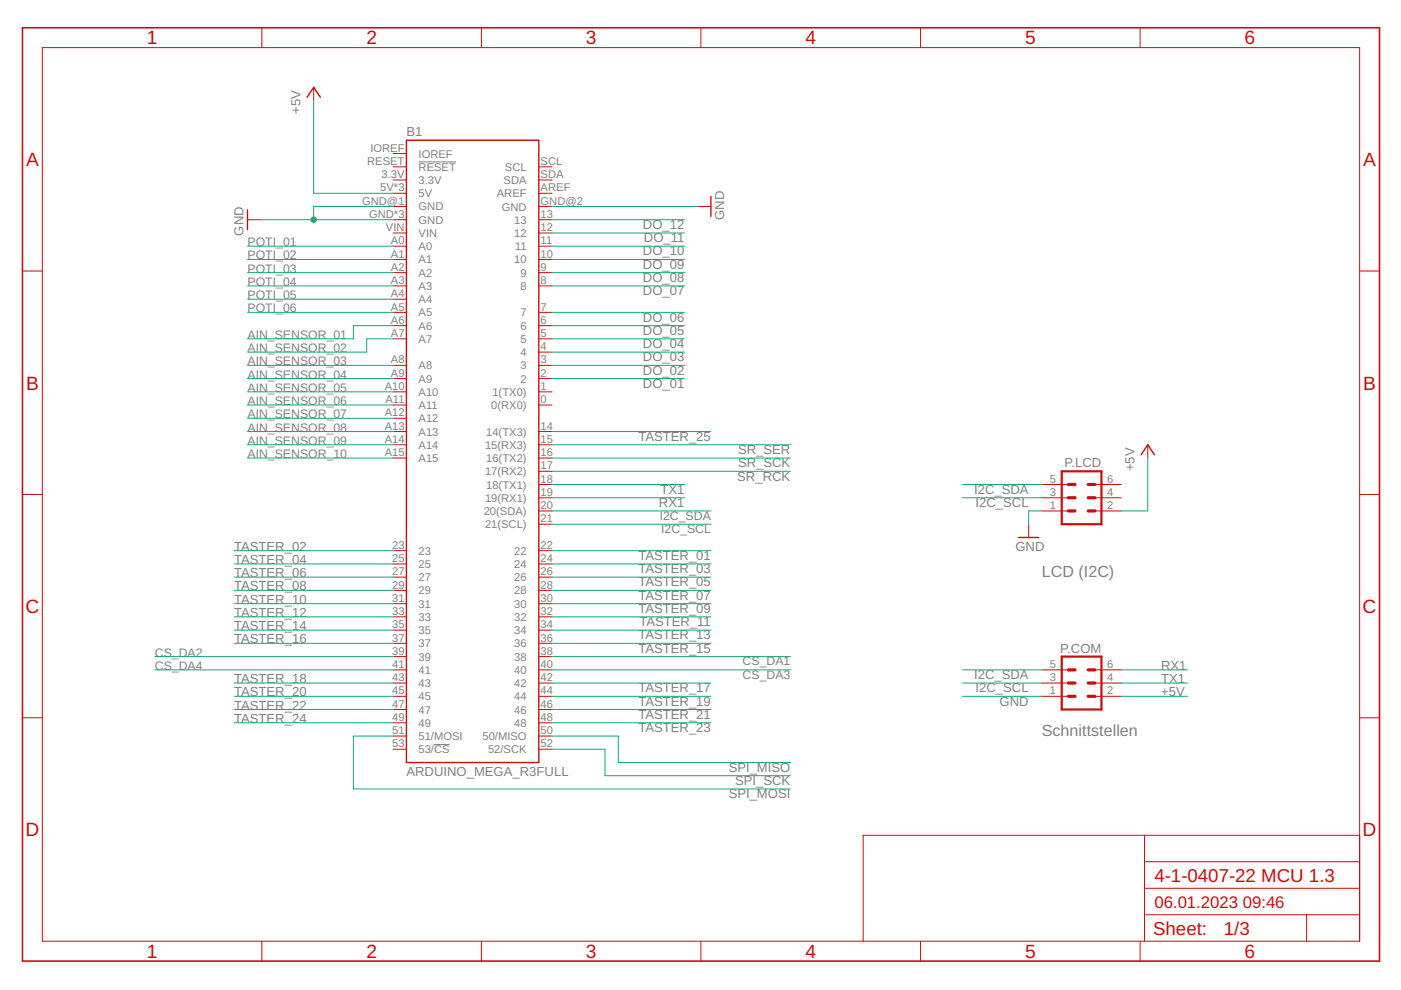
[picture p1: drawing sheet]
<svg xmlns="http://www.w3.org/2000/svg" width="297mm" height="210mm" viewBox="0 0 297 210" stroke-linecap="round" stroke-linejoin="round" font-family="sans-serif">
<path d="M88.8 34.3h7.9M92 157.8h3.3" fill="none" stroke="#808080" stroke-width=".21"/>
<path d="M65.1 20.6l1.4-2.1 1.4 2.1M86.2 29.7h28v132h-28zM52.5 44.5v4.2M150.7 41.7v4.2M242 96.4l1.4-2.1 1.4 2.1M216 114h4.2" fill="none" stroke="#c90d0c" stroke-width=".3"/>
<g fill="none" stroke="#c90d0c" stroke-width=".21">
<path d="M9 10.1h279.3v189.5h-279.3zM55.5 5.9v4.2M66.5 18.5v2.8M102.1 5.9v4.2M148.6 5.9v4.2M195.2 5.9v4.2M241.7 5.9v4.2M83.4 35.4h2.8M83.4 38.2h2.8M83.4 32.6h2.8M114.2 35.4h2.9M114.2 38.2h2.9"/>
<path d="M4.8 57.5h4.2M52.5 46.6h2.8M83.4 41h2.8M83.4 52.2h2.8M83.4 55h2.8M83.4 57.8h2.8M83.4 49.4h2.8M83.4 46.6h2.8M83.4 43.8h2.8M114.2 41h2.9M114.2 52.2h2.9M114.2 55h2.9"/>
<path d="M114.2 57.8h2.9M114.2 49.4h2.9M114.2 46.6h2.9M114.2 43.8h2.9M147.9 43.8h2.8M288.3 57.5h4.2M83.4 60.6h2.8M83.4 63.4h2.8M83.4 66.2h2.8M83.4 69h2.8M83.4 71.8h2.8M83.4 77.5h2.8"/>
<path d="M114.2 60.6h2.9M114.2 66.2h2.9M114.2 69h2.9M114.2 71.8h2.9M114.2 77.5h2.9M114.2 74.7h2.9M83.4 80.3h2.8M83.4 83.1h2.8M83.4 85.9h2.8M83.4 88.7h2.8M83.4 91.5h2.8M83.4 94.3h2.8"/>
<path d="M83.4 97.1h2.8M114.2 80.3h2.9M114.2 83.1h2.9M114.2 85.9h2.9M114.2 91.5h2.9M114.2 94.3h2.9M114.2 97.1h2.9M114.2 99.9h2.9M243.4 94.3v2.8M4.8 104.8h4.2M83.4 116.8h2.8M83.4 119.6h2.8"/>
<path d="M114.2 102.7h2.9M114.2 116.8h2.9M114.2 119.6h2.9M114.2 111.1h2.9M114.2 108.3h2.9M114.2 105.5h2.9M218.1 111.1v2.9M220.9 102.7h5.6M220.9 108.3h5.6M220.9 105.5h5.6M232.1 102.7h5.6M232.1 108.3h5.6"/>
<path d="M232.1 105.5h5.6M288.3 104.8h4.2M83.4 122.4h2.8M83.4 125.2h2.8M83.4 128h2.8M83.4 130.8h2.8M83.4 133.6h2.8M83.4 136.4h2.8M83.4 139.2h2.8M114.2 122.4h2.9M114.2 125.2h2.9M114.2 128h2.9"/>
<path d="M114.2 130.8h2.9M114.2 133.6h2.9M114.2 136.4h2.9M114.2 139.2h2.9M4.8 152.2h4.2M83.4 142h2.8M83.4 144.8h2.8M83.4 147.6h2.8M83.4 150.4h2.8M83.4 153.2h2.8M83.4 158.9h2.8M83.4 156.1h2.8"/>
<path d="M114.2 142h2.9M114.2 144.8h2.9M114.2 147.6h2.9M114.2 150.4h2.9M114.2 153.2h2.9M114.2 158.9h2.9M114.2 156.1h2.9M220.9 142h5.6M220.9 144.8h5.6M220.9 147.6h5.6M232.1 142h5.6M232.1 144.8h5.6"/>
<path d="M232.1 147.6h5.6M288.3 152.2h4.2M242.7 177.1v22.5M288.3 177.1h-105.3v22.5M55.5 199.6v4.2M102.1 199.6v4.2M148.6 199.6v4.2M195.2 199.6v4.2M241.7 199.6v4.2M242.7 194h45.6M242.7 188.3h45.6M242.7 182.7h45.6"/>
<path d="M277 194v5.6"/>
</g>
<path d="M4.8 5.9h287.7v197.9h-287.7z" fill="none" stroke="#c90d0c" stroke-width=".34"/>
<path d="M225.1 99.9h8.4v11.2h-8.4zM225.1 139.2h8.4v11.2h-8.4z" fill="none" stroke="#c90d0c" stroke-width=".47"/>
<path d="M226.5 102.7h1.4M226.5 105.5h1.4M226.5 108.3h1.4M230.7 102.7h1.4M230.7 105.5h1.4M230.7 108.3h1.4M226.5 142h1.4M226.5 144.8h1.4M226.5 147.6h1.4M230.7 142h1.4M230.7 144.8h1.4M230.7 147.6h1.4" fill="none" stroke="#c90d0c" stroke-width=".68"/>
<g fill="none" stroke="#0dab76" stroke-width=".21">
<path d="M66.5 21.3v19.7h16.9M52.5 52.2h30.9M52.5 55h30.9M52.5 57.8h30.9M55.3 46.6h28.1M83.4 43.8h-16.9v2.8M117.1 46.6h28M117.1 43.8h30.8M117.1 52.2h28M117.1 55h28M117.1 57.8h28M117.1 49.4h28"/>
<path d="M52.5 60.6h30.9M52.5 63.4h30.9M52.5 66.2h30.9M52.5 77.5h30.9M83.4 69h-8.5v2.8h-22.4M83.4 71.8h-5.7v2.9h-25.2M117.1 60.6h28M117.1 66.2h28M117.1 69h28M117.1 71.8h28M117.1 74.7h28M117.1 77.5h28"/>
<path d="M52.5 80.3h30.9M52.5 83.1h30.9M52.5 85.9h30.9M52.5 88.7h30.9M52.5 91.5h30.9M52.5 94.3h30.9M52.5 97.1h30.9M117.1 80.3h28M117.1 91.5h33.6M117.1 94.3h50.5M117.1 97.1h50.5M117.1 99.9h50.5"/>
<path d="M243.4 97.1v11.2h-5.7M49.7 116.8h33.7M49.7 119.6h33.7M117.1 108.3h33.6M117.1 116.8h33.6M117.1 119.6h33.6M117.1 102.7h28M117.1 111.1h33.6M117.1 105.5h28M204.1 102.7h16.8M204.1 105.5h16.8M220.9 108.3h-2.8v2.8"/>
<path d="M32.8 139.2h50.6M49.7 122.4h33.7M49.7 125.2h33.7M49.7 128h33.7M49.7 130.8h33.7M49.7 133.6h33.7M49.7 136.4h33.7M117.1 122.4h33.6M117.1 125.2h33.6M117.1 128h33.6M117.1 130.8h33.6M117.1 133.6h33.6"/>
<path d="M117.1 136.4h33.6M117.1 139.2h50.5M32.8 142h50.6M49.7 147.6h33.7M49.7 153.2h33.7M49.7 150.4h33.7M49.7 144.8h33.7M83.4 156.1h-8.5v11.2h92.7M117.1 147.6h33.6M117.1 153.2h33.6M117.1 150.4h33.6M117.1 144.8h33.6"/>
<path d="M117.1 156.1h14v5.6h36.5M117.1 158.9h11.2v5.6h39.3M117.1 142h50.5M204.1 147.6h16.8M204.1 144.8h16.8M204.1 142h16.8M237.7 147.6h14.1M237.7 144.8h14.1M237.7 142h14.1"/>
</g>
<circle cx="66.5" cy="46.6" r=".57" fill="#0dab76" stroke="#0dab76" stroke-width=".21"/>
<g font-size="4.1" fill="#c90d0c">
<text x="31.1" y="9.4">1</text>
<text x="77.7" y="9.4">2</text>
<text x="124.2" y="9.4">3</text>
<text x="170.8" y="9.4">4</text>
<text x="217.3" y="9.4">5</text>
<text x="263.9" y="9.4">6</text>
<text x="5.5" y="35.2">A</text>
<text x="289" y="35.2">A</text>
<text x="5.5" y="82.6">B</text>
<text x="289" y="82.6">B</text>
<text x="5.4" y="130">C</text>
<text x="288.9" y="130">C</text>
<text x="5.4" y="177.3">D</text>
<text x="288.9" y="177.3">D</text>
<text x="31.1" y="203.1">1</text>
<text x="77.7" y="203.1">2</text>
<text x="124.2" y="203.1">3</text>
<text x="170.8" y="203.1">4</text>
<text x="217.3" y="203.1">5</text>
<text x="263.9" y="203.1">6</text>
</g>
<g font-size="4" fill="#c90d0c">
<text x="244.8" y="186.9">4-1-0407-22 MCU 1.3</text>
<text x="244.5" y="198.3">Sheet:</text>
<text x="259.5" y="198.2">1/3</text>
</g>
<g font-size="3.6" fill="#c90d0c">
<text x="244.8" y="192.5">06.01.2023</text>
<text x="263.5" y="192.5">09:46</text>
</g>
<g font-size="3.4" fill="#808080">
<text x="220.9" y="122.4">LCD (I2C)</text>
<text x="220.9" y="156.1">Schnittstellen</text>
</g>
<g font-size="2.8" fill="#808080">
<text x="63.7" y="24.1" transform="rotate(-90 63.7 24.1)">+5V</text>
<text x="86.2" y="28.9">B1</text>
<text x="153.5" y="46.6" transform="rotate(-90 153.5 46.6)">GND</text>
<text x="51.6" y="50" transform="rotate(-90 51.6 50)">GND</text>
<text x="136.3" y="48.6">DO_12</text>
<text x="136.5" y="51.4">DO_11</text>
<text x="136.3" y="59.8">DO_08</text>
<text x="136.3" y="57">DO_09</text>
<text x="136.3" y="54.2">DO_10</text>
<text x="136.3" y="62.6">DO_07</text>
<text x="136.3" y="71">DO_05</text>
<text x="136.3" y="68.2">DO_06</text>
<text x="136.3" y="76.6">DO_03</text>
<text x="136.3" y="73.8">DO_04</text>
<text x="136.3" y="82.2">DO_01</text>
<text x="136.3" y="79.4">DO_02</text>
<text x="135.4" y="93.5">TASTER_25</text>
<text x="156.3" y="101.9">SR_RCK</text>
<text x="156.5" y="96.3">SR_SER</text>
<text x="156.5" y="99.1">SR_SCK</text>
<text x="225.7" y="99.1">P.LCD</text>
<text x="240.5" y="99.9" transform="rotate(-90 240.5 99.9)">+5V</text>
<text x="139.7" y="107.5">RX1</text>
<text x="140" y="104.7">TX1</text>
<text x="206.5" y="104.7">I2C_SDA</text>
<text x="206.8" y="107.5">I2C_SCL</text>
<text x="49.7" y="116.8">TASTER_02</text>
<text x="49.7" y="119.6">TASTER_04</text>
<text x="135.4" y="118.7">TASTER_01</text>
<text x="215.3" y="116.8">GND</text>
<text x="49.7" y="125.2">TASTER_08</text>
<text x="49.7" y="122.4">TASTER_06</text>
<text x="135.4" y="121.5">TASTER_03</text>
<text x="135.4" y="124.3">TASTER_05</text>
<text x="49.7" y="128">TASTER_10</text>
<text x="49.7" y="130.8">TASTER_12</text>
<text x="135.4" y="127.1">TASTER_07</text>
<text x="135.4" y="130">TASTER_09</text>
<text x="49.7" y="136.4">TASTER_16</text>
<text x="49.7" y="133.6">TASTER_14</text>
<text x="135.4" y="135.6">TASTER_13</text>
<text x="135.6" y="132.8">TASTER_11</text>
<text x="135.4" y="138.4">TASTER_15</text>
<text x="206.5" y="144">I2C_SDA</text>
<text x="224.8" y="138.4">P.COM</text>
<text x="246.2" y="142">RX1</text>
<text x="49.7" y="147.6">TASTER_20</text>
<text x="49.7" y="144.8">TASTER_18</text>
<text x="135.4" y="149.6">TASTER_19</text>
<text x="135.4" y="146.8">TASTER_17</text>
<text x="206.8" y="146.8">I2C_SCL</text>
<text x="211.9" y="149.6">GND</text>
<text x="246.2" y="147.6">+5V</text>
<text x="246.2" y="144.8">TX1</text>
<text x="49.7" y="153.2">TASTER_24</text>
<text x="49.7" y="150.4">TASTER_22</text>
<text x="135.4" y="155.2">TASTER_23</text>
<text x="135.4" y="152.4">TASTER_21</text>
<text x="86.2" y="164.5">ARDUINO_MEGA_R3FULL</text>
<text x="154.5" y="163.6">SPI_MISO</text>
<text x="155.9" y="166.4">SPI_SCK</text>
<text x="154.5" y="169.3">SPI_MOSI</text>
</g>
<g font-size="2.6" fill="#808080">
<text x="52.5" y="52.2">POTI_01</text>
<text x="52.5" y="55">POTI_02</text>
<text x="52.5" y="57.8">POTI_03</text>
<text x="52.5" y="60.6">POTI_04</text>
<text x="52.5" y="63.4">POTI_05</text>
<text x="52.5" y="66.2">POTI_06</text>
<text x="52.5" y="71.8">AIN_SENSOR_01</text>
<text x="52.5" y="74.7">AIN_SENSOR_02</text>
<text x="52.5" y="77.5">AIN_SENSOR_03</text>
<text x="52.5" y="80.3">AIN_SENSOR_04</text>
<text x="52.5" y="83.1">AIN_SENSOR_05</text>
<text x="52.5" y="85.9">AIN_SENSOR_06</text>
<text x="52.5" y="88.7">AIN_SENSOR_07</text>
<text x="52.5" y="91.5">AIN_SENSOR_08</text>
<text x="52.5" y="94.3">AIN_SENSOR_09</text>
<text x="52.5" y="97.1">AIN_SENSOR_10</text>
<text x="139.9" y="110.2">I2C_SDA</text>
<text x="140.2" y="113">I2C_SCL</text>
<text x="32.8" y="139.2">CS_DA2</text>
<text x="32.8" y="142">CS_DA4</text>
<text x="157.4" y="141.1">CS_DA1</text>
<text x="157.4" y="143.9">CS_DA3</text>
</g>
<g font-size="2.4" fill="#808080">
<text x="77.8" y="35">RESET</text>
<text x="78.5" y="32.2">IOREF</text>
<text x="88.7" y="33.4">IOREF</text>
<text x="114.6" y="35">SCL</text>
<text x="80.6" y="40.6">5V*3</text>
<text x="80.9" y="37.8">3.3V</text>
<text x="88.7" y="41.8">5V</text>
<text x="88.7" y="36.2">RESET</text>
<text x="88.7" y="39">3.3V</text>
<text x="105.3" y="41.8">AREF</text>
<text x="106.8" y="39">SDA</text>
<text x="107" y="36.2">SCL</text>
<text x="114.6" y="40.6">AREF</text>
<text x="114.6" y="37.8">SDA</text>
<text x="76.8" y="43.4">GND@1</text>
<text x="78.3" y="46.2">GND*3</text>
<text x="88.7" y="47.4">GND</text>
<text x="88.7" y="44.6">GND</text>
<text x="106.4" y="44.6">GND</text>
<text x="109" y="47.4">13</text>
<text x="114.6" y="46.2">13</text>
<text x="114.6" y="43.4">GND@2</text>
<text x="81.8" y="49">VIN</text>
<text x="82.9" y="51.8">A0</text>
<text x="88.7" y="53">A0</text>
<text x="88.7" y="50.2">VIN</text>
<text x="109" y="50.2">12</text>
<text x="109.2" y="53.1">11</text>
<text x="114.6" y="51.8">11</text>
<text x="114.6" y="49">12</text>
<text x="82.9" y="54.6">A1</text>
<text x="82.9" y="57.4">A2</text>
<text x="88.7" y="55.9">A1</text>
<text x="88.7" y="58.7">A2</text>
<text x="109" y="55.9">10</text>
<text x="110.3" y="58.7">9</text>
<text x="114.6" y="57.4">9</text>
<text x="114.6" y="54.6">10</text>
<text x="82.9" y="60.2">A3</text>
<text x="82.9" y="63">A4</text>
<text x="82.9" y="65.8">A5</text>
<text x="88.7" y="61.5">A3</text>
<text x="88.7" y="64.3">A4</text>
<text x="110.3" y="61.5">8</text>
<text x="114.6" y="65.8">7</text>
<text x="114.6" y="60.2">8</text>
<text x="82.9" y="68.6">A6</text>
<text x="82.9" y="71.5">A7</text>
<text x="88.7" y="67.1">A5</text>
<text x="88.7" y="69.9">A6</text>
<text x="110.3" y="69.9">6</text>
<text x="110.3" y="67.1">7</text>
<text x="114.6" y="71.5">5</text>
<text x="114.6" y="68.6">6</text>
<text x="82.9" y="77.1">A8</text>
<text x="88.7" y="72.7">A7</text>
<text x="110.3" y="75.5">4</text>
<text x="110.3" y="72.7">5</text>
<text x="114.6" y="77.1">3</text>
<text x="114.6" y="74.3">4</text>
<text x="81.6" y="82.7">A10</text>
<text x="82.9" y="79.9">A9</text>
<text x="88.7" y="78.3">A8</text>
<text x="88.7" y="81.1">A9</text>
<text x="88.7" y="83.9">A10</text>
<text x="104.4" y="83.9">1(TX0)</text>
<text x="110.3" y="81.1">2</text>
<text x="110.3" y="78.3">3</text>
<text x="114.6" y="82.7">1</text>
<text x="114.6" y="79.9">2</text>
<text x="81.6" y="88.3">A12</text>
<text x="81.7" y="85.5">A11</text>
<text x="88.7" y="86.7">A11</text>
<text x="88.7" y="89.5">A12</text>
<text x="104.2" y="86.7">0(RX0)</text>
<text x="114.6" y="85.5">0</text>
<text x="81.6" y="91.1">A13</text>
<text x="81.6" y="93.9">A14</text>
<text x="88.7" y="92.3">A13</text>
<text x="88.7" y="95.1">A14</text>
<text x="102.8" y="95.2">15(RX3)</text>
<text x="103.1" y="92.3">14(TX3)</text>
<text x="114.6" y="93.9">15</text>
<text x="114.6" y="91.1">14</text>
<text x="81.6" y="96.7">A15</text>
<text x="88.7" y="98">A15</text>
<text x="102.8" y="100.8">17(RX2)</text>
<text x="103.1" y="98">16(TX2)</text>
<text x="114.6" y="96.7">16</text>
<text x="114.6" y="99.5">17</text>
<text x="102.8" y="106.4">19(RX1)</text>
<text x="103.1" y="103.6">18(TX1)</text>
<text x="114.6" y="102.3">18</text>
<text x="114.6" y="107.9">20</text>
<text x="114.6" y="105.1">19</text>
<text x="222.6" y="107.9">1</text>
<text x="222.6" y="105.1">3</text>
<text x="222.6" y="102.3">5</text>
<text x="234.7" y="107.9">2</text>
<text x="234.7" y="105.1">4</text>
<text x="234.7" y="102.3">6</text>
<text x="102.6" y="109.2">20(SDA)</text>
<text x="102.8" y="112">21(SCL)</text>
<text x="114.6" y="110.8">21</text>
<text x="83.1" y="116.4">23</text>
<text x="83.1" y="119.2">25</text>
<text x="88.7" y="117.6">23</text>
<text x="109" y="117.6">22</text>
<text x="114.6" y="116.4">22</text>
<text x="114.6" y="119.2">24</text>
<text x="83.1" y="122">27</text>
<text x="83.1" y="124.8">29</text>
<text x="88.7" y="120.4">25</text>
<text x="88.7" y="123.2">27</text>
<text x="109" y="120.4">24</text>
<text x="109" y="123.2">26</text>
<text x="114.6" y="122">26</text>
<text x="114.6" y="124.8">28</text>
<text x="83.1" y="127.6">31</text>
<text x="83.1" y="130.4">33</text>
<text x="88.7" y="126">29</text>
<text x="88.7" y="128.8">31</text>
<text x="88.7" y="131.6">33</text>
<text x="109" y="126">28</text>
<text x="109" y="128.8">30</text>
<text x="109" y="131.6">32</text>
<text x="114.6" y="127.6">30</text>
<text x="114.6" y="130.4">32</text>
<text x="83.1" y="133.2">35</text>
<text x="83.1" y="136">37</text>
<text x="88.7" y="134.4">35</text>
<text x="88.7" y="137.2">37</text>
<text x="109" y="134.5">34</text>
<text x="109" y="137.3">36</text>
<text x="114.6" y="133.2">34</text>
<text x="114.6" y="136">36</text>
<text x="83.1" y="138.8">39</text>
<text x="83.1" y="141.6">41</text>
<text x="88.7" y="140.1">39</text>
<text x="88.7" y="142.9">41</text>
<text x="109" y="140.1">38</text>
<text x="109" y="142.9">40</text>
<text x="114.6" y="138.8">38</text>
<text x="114.6" y="141.6">40</text>
<text x="222.6" y="141.6">5</text>
<text x="234.7" y="141.6">6</text>
<text x="83.1" y="144.4">43</text>
<text x="83.1" y="147.2">45</text>
<text x="88.7" y="145.7">43</text>
<text x="88.7" y="148.5">45</text>
<text x="109" y="145.7">42</text>
<text x="109" y="148.5">44</text>
<text x="114.6" y="144.4">42</text>
<text x="114.6" y="147.2">44</text>
<text x="222.6" y="147.2">1</text>
<text x="222.6" y="144.4">3</text>
<text x="234.7" y="147.2">2</text>
<text x="234.7" y="144.4">4</text>
<text x="83.1" y="150">47</text>
<text x="83.1" y="155.7">51</text>
<text x="83.1" y="152.9">49</text>
<text x="88.7" y="151.3">47</text>
<text x="88.7" y="154.1">49</text>
<text x="109" y="151.3">46</text>
<text x="109" y="154.1">48</text>
<text x="114.6" y="150">46</text>
<text x="114.6" y="152.9">48</text>
<text x="114.6" y="155.7">50</text>
<text x="83.1" y="158.5">53</text>
<text x="88.7" y="159.7">53/CS</text>
<text x="88.7" y="156.9">51/MOSI</text>
<text x="102.3" y="156.9">50/MISO</text>
<text x="103.5" y="159.7">52/SCK</text>
<text x="114.6" y="158.5">52</text>
</g>
</svg>
